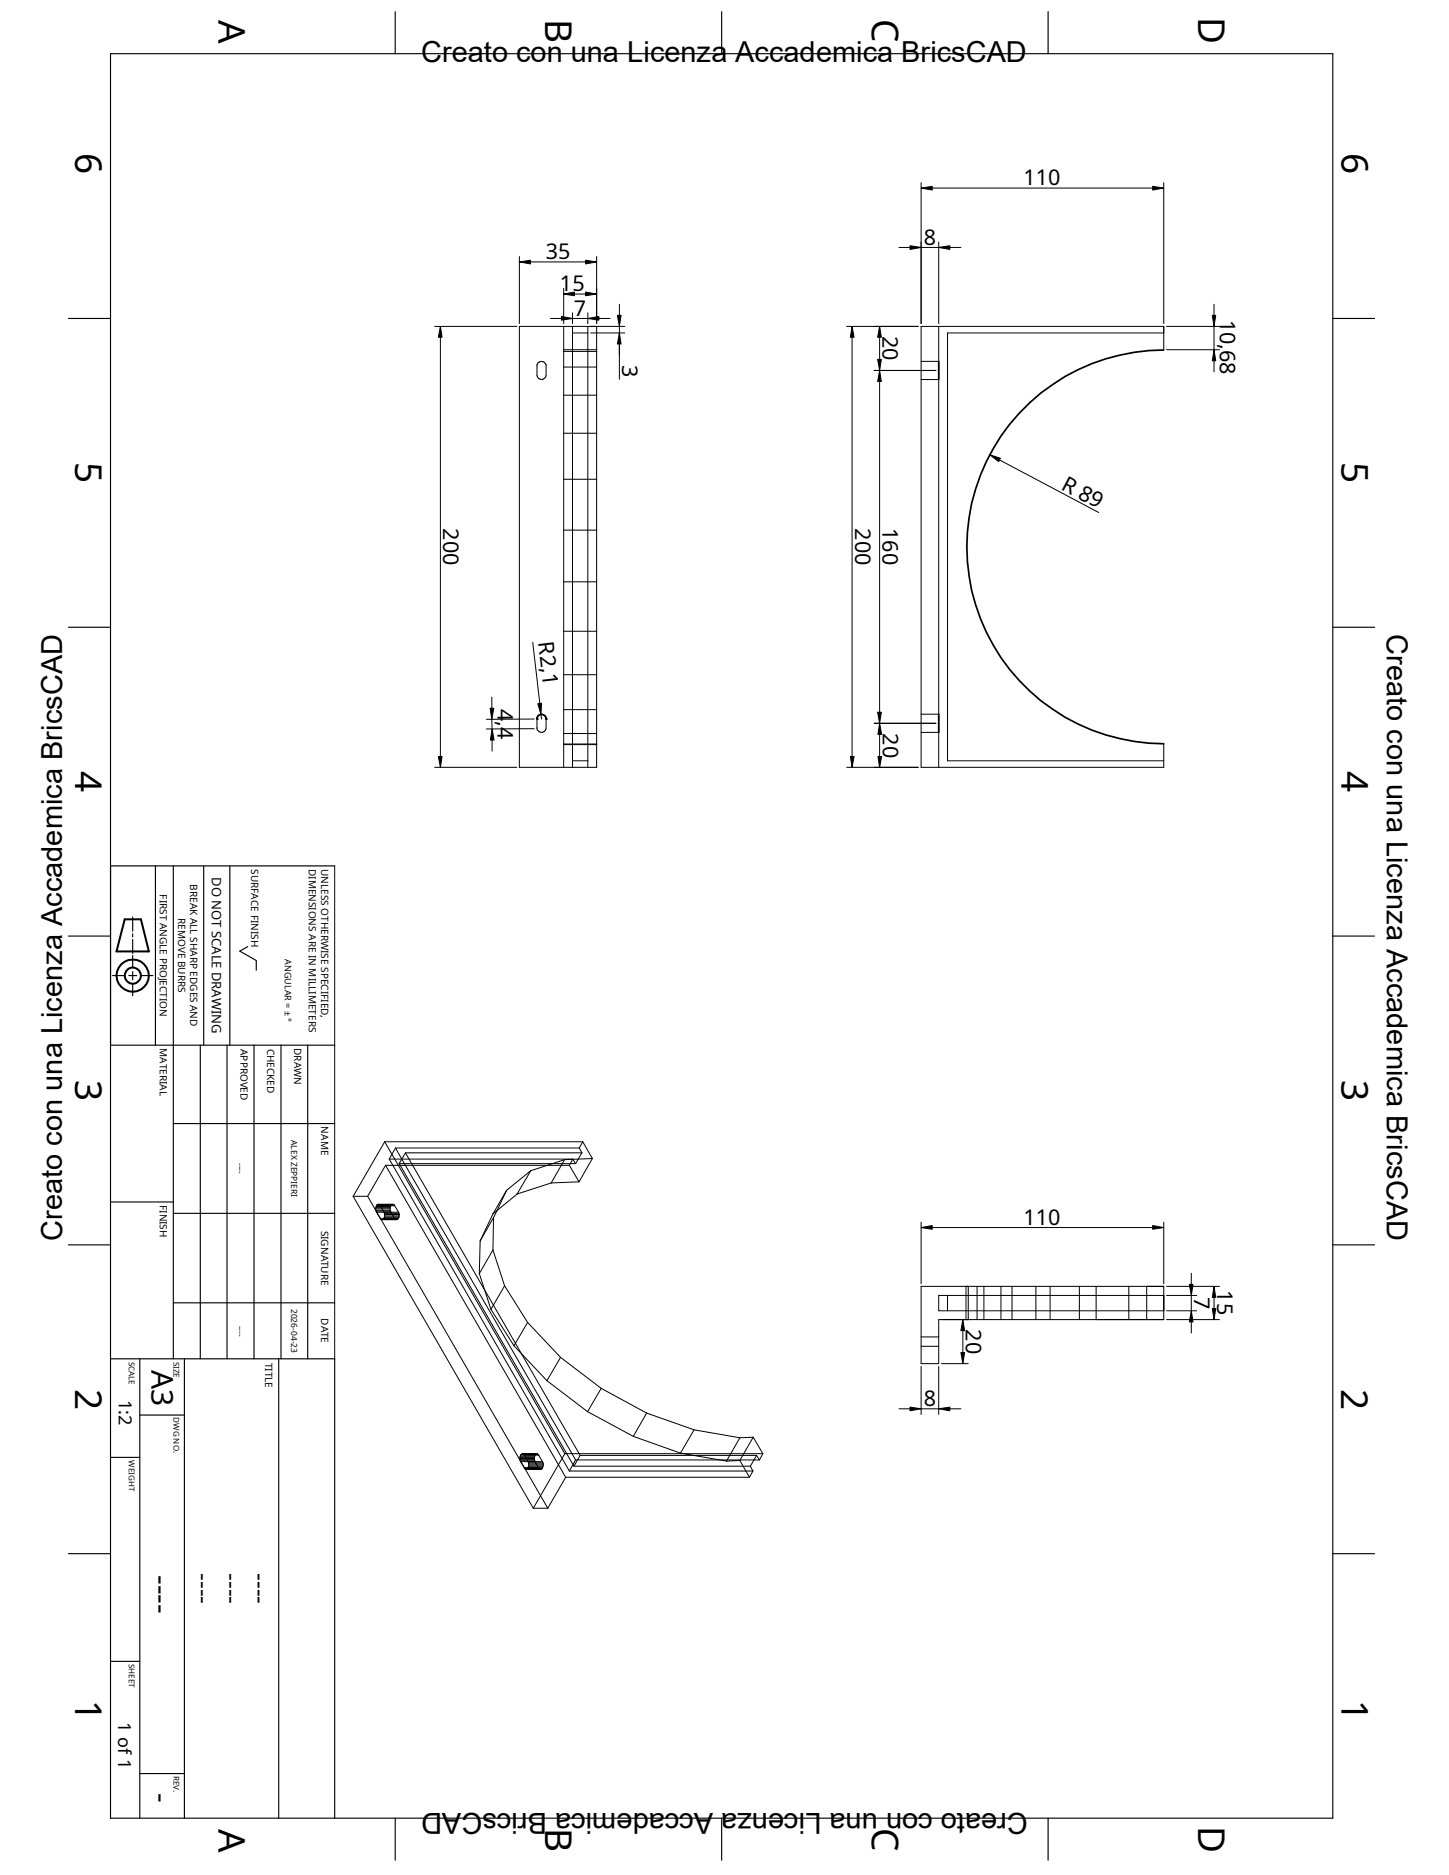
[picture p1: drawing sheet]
<svg xmlns="http://www.w3.org/2000/svg" width="216mm" height="279mm" viewBox="0 0 216 279" stroke-linecap="round" stroke-linejoin="round" font-family="sans-serif">
<g fill="none" stroke="#000" stroke-width=".15">
<path d="M77.4 38.2v10M79 39h8.2M88.9 38.2v10M133.9 36.9h1.7M137.2 27.2v21M137.2 36.9h2.7M138.9 28h32.8M139.9 36.1v12.1M141.5 36.9h1.7M173.4 27.2v21M64.8 48.6h12.2M65.6 50.2v62.5"/>
<path d="M80.2 54.1a.71 .71 0 0 1 1.2 .3v1.6a.68 .68 0 0 1-.7 .6 .68 .68 0 0 1-.7-.7v-1.5zM82 47.5h1.7M84 43v5.2M84 48.6v65.7M84 52.1h4.9M84 52.4h4.9M84 54.7h4.9M84 58.9h4.9M85.3 49.6h2.3M85.3 46.6v1.6M85.3 48.6v65.7M85.3 47.5h2.3"/>
<path d="M85.6 43.8h1.6M87.6 46.6v1.6M87.6 48.6v65.7M88 49.6h5.1M88.9 48.6v65.7h-11.5v-65.7h15.7M89.2 47.5h1.7M92.3 45.3v1.7M92.3 48.6v7.9M126.2 48.6h10.6M127 50.2v62.5M130.3 55.2h9.1M131.1 50.2v3.4"/>
<path d="M131.1 56.9v49.2M137.2 53.8h2.7M137.2 56.6h2.7M139.9 48.6v65.7M157.6 56.8h.1M173.4 49.6h-32.2v63.8h32.2M173.4 52.1v-3.5h-36.2v65.7h36.2v-3.4M173.8 48.6h7.9M173.8 52.1h7.9M180.9 45.3v1.7M180.9 48.6v3.5M180.9 53.8v1.6"/>
<path d="M84 71.4h4.9M84 64.6h4.9M84 79h4.9M144.7 75.2h.1M147.4 68h.1M148.9 68.5l14.8 7.9M151.7 61.7h.1M79.4 95.7l1 9.1M84 94.1h4.9M84 86.7h4.9M145.5 90.4h.1M64.8 114.3h12.2"/>
<path d="M73.3 107.2v1.4M73.3 103.9v1.6M73.3 110.3v1.6M79.6 107.1l-7.1 .1M79.6 108.6h-7.1M80.2 106.6l.5-.2 .6 .4 .1 .1v1.6a.68 .68 0 0 1-.7 .6 .68 .68 0 0 1-.7-.5v-1.7zM80.6 106.5l.1 .6M84 111h4.9M84 110.9h4.9M84 100.5h4.9M84 109.3h4.9M84 105.7h4.9"/>
<path d="M85.3 113.4h2.3M126.2 114.3h10.6M130.3 107.8h9.1M131.1 109.4v3.3M137.2 109.1h2.7M137.2 106.4h2.7M49.9 129v73.5M52.6 178.3l26.9 46.4M52.6 178.3h2.2M54.8 178.3l26.8 46.4M56 180h2.1M56 179.8h2.2"/>
<path d="M56 179.8v.3M56.1 179.7h2.7M56.1 179.7l-.1 .1M56.2 179.5h2.5M56.2 179.5l-.1 .2M56.3 179.5h2.3M56.3 179.5h-.1M56.4 179.5h-.1M56.4 179.5h.2l.6 1.1 .1 .4M56.4 179.5h2.1M57.3 170.1l26.9 46.5M57.3 170.1l-4.7 8.2"/>
<path d="M57.3 170.1h29.5M57.4 173.7l-2.6 4.6M57.4 173.7l26.9 46.4M57.4 173.7h27.4M58 172.7l26.8 46.5M58 172.7h27.3M58.1 180v.3M58.2 179.8l-.1 .2M58.5 179.5h.2M58.5 179.5h-.2l-.1 .3M58.7 179.5l.1 .2M58.8 179.7l.6 .9"/>
<path d="M58.9 171.1h27.4M58.9 171.1l-.9 1.6M58.9 171.1l1 1.6M59.5 173.4l26 45.1M59.5 173.4h26.3M59.9 172.7l-.4 .7M59.9 172.7l25.9 44.9M60.4 171.8l26 45.1M60.4 171.8l-.5 .9M60.4 171.8h26.3M75.5 177.4l-2 4M75.5 177.4l-2.1 3.5"/>
<path d="M77 177.9l-3.6 3M79.1 174.5l-3.6 2.9M79.1 174.5l-2.1 3.4M82.1 176.3l-5.1 1.6M84.1 172.8l-2 3.5M84.1 172.8l-5 1.7M84.8 173.7l1.5 2.4M85.3 172.7l.5 .7M85.3 172.7l-.5 1M86.3 176.1l-4.2 .2M86.3 171.1l.4 .7M86.7 171.8l-.9 1.6"/>
<path d="M86.8 170.1l-.5 1M86.8 170.1l1.5 2.5M88.3 172.6l-4.2 .2M88.3 172.6l-2 3.5M56 180.1h2.1M56 180.1v.2M56 180.3h2.1M56 180.3v.2M56 180.5h2.2M56 180.5l.1 .1M56.1 180.6h3.3M56.1 180.6l.6 1"/>
<path d="M56.7 181.6h2.6M56.7 181.6l.1 .1M56.8 181.7h2.4M57.2 181.5h2.2M57.2 181.5l-.2 .2M57.3 181.4h2.1M57.3 181.4l-.1 .1M57.3 180.8h2.1M57.3 181.2h2.2M57.3 181.2v.2M57.3 181h2.2M57.3 181v.2"/>
<path d="M58.1 180.3l.1 .2M58.2 180.5l.6 1.1 .2 .1M59.3 181.6l-.1 .1M59.4 180.6l.1 .4M59.4 181.5l-.1 .1M59.4 181.4v.1M59.5 181.2l-.1 .2M59.5 181v.2M71.4 189.8l1.8 5.3M71.5 184.9l-.1 4.9M73.2 195.1l3.4 5.4M73.4 186.3l1.8 5.3"/>
<path d="M73.4 186.3l-2 3.5M73.4 180.9l-1.9 4M73.5 181.4l-.1 4.9M73.5 181.4l-2 3.5M75.2 191.6l-2 3.5M75.2 191.6l3.4 5.5M78.6 197.1l-2 3.4M78.6 197.1l4.9 5.2M137.2 191.7h36.2v4.9h-33.5v6.6h-2.7zM137.2 182.1v9.2M137.2 199.2h2.7M138.9 182.9h32.8"/>
<path d="M141.2 193v2.3M143.5 198.3v3.2M143.9 191.7v4.9M144.3 191.7v4.9M145.6 191.7v4.9M146.6 191.7v4.9M149.1 191.7v4.9M150.8 191.7v4.9M154.3 191.7v4.9M156.5 191.7v4.9M160.8 191.7v4.9M163.3 191.7v4.9"/>
<path d="M168.2 191.7v4.9M170.9 191.7v4.9M173.4 182.1v9.2M173.4 193h-33.5v2.3h33.5M173.8 191.7h7.9M173.8 196.6h7.9M173.8 193h4.5M173.8 195.3h4.5M177.5 189.7v1.7M177.5 193v2.3M177.5 197v1.6M180.9 193.3v1.7"/>
<path d="M76.6 200.5l4.9 5.2M77.5 217.5h2.1M77.5 217.2h2.1M77.5 217.3h2.1M77.5 217.2v.3M77.5 217.5v.2M77.5 217h2.2M77.5 217.7h2.2M77.5 217.7l.1 .1M77.6 217.8h3.2M77.6 216.8h2.7M77.6 216.8l-.1 .4"/>
<path d="M77.6 217.8l.5 .9M77.6 216.7h2.6M77.6 216.7v.1M77.8 216.7h2.3M77.8 216.7h-.2M77.9 216.6l.2 .2 .7 1.3M77.9 216.6h2.1M77.9 216.6l-.1 .1M78.1 218.7h2.1M78.1 218.7v.1M78.1 218.8l.2 .1M78.1 218.8h2.2"/>
<path d="M78.3 218.9h2.1M78.6 218.9h2.1M78.6 218.9h-.2M78.7 218.8l-.1 .1M78.7 218.8h2.1M78.7 218.7h2.2M78.7 218.7v.1M78.7 218h2.2M78.8 218.3h2.1M78.8 218.1h2.1M78.8 218.5h2.1M78.8 218.1v.4"/>
<path d="M78.8 218.5l-.1 .2M79.6 217.3l.1 .4M79.7 217.7l.5 1M80 216.6l-.3 .2-.1 .5M80 216.6l.1 .1M80.1 216.7l.2 .1M80.2 218.7l.1 .1M80.3 216.8l.5 1M80.3 218.8l.1 .1M80.4 218.9h.1M80.7 218.9h-.1h-2.3M80.8 217.8l.1 .2"/>
<path d="M80.8 218.8l-.1 .1M80.9 218.7l-.1 .1M80.9 218v.1M80.9 218.1v.2M80.9 218.3v.4M81.5 205.7l6 4.7M83.5 202.3l-2 3.4M83.5 202.3l6.1 4.6M84.2 216.6h29.5M84.2 216.6l-4.7 8.1M84.8 219.2h27.4M85.5 218.5h26.3"/>
<path d="M85.8 217.6l-1 1.6M85.8 217.6h27.4M86.4 216.9l-.9 1.6M86.4 216.9h26.3M87.5 210.4l6.9 3.6M89.6 206.9l-2.1 3.5M89.6 206.9l6.8 3.7M94.4 214l7 2.5M96.4 210.6l-2 3.4M96.4 210.6l7 2.5M101.4 216.5l6.8 1.2M103.4 213.1l6.8 1.1"/>
<path d="M103.4 213.1l-2 3.4M110.2 214.2l-2 3.5M110.2 217.6l-2 .1M110.2 217.6l1.5 2.5M111.8 218.5l.4 .7M112.2 219.2l-.5 .9M112.2 214.2l-2 3.4M112.2 214.2h-2M112.2 214.2l1.5 2.4M112.7 216.9l-.9 1.6M112.7 216.9l.5 .7M113.7 216.6l-.5 1"/>
<path d="M133.9 209.9h1.7M137.2 203.6v7.2M137.2 200.6h2.7M137.2 209.9h2.7M139.9 203.6v7.2M140.3 203.2h4M141.5 209.9h1.7M79.5 224.7h2.1M84.3 220.1h27.4M84.3 220.1l-2.7 4.6"/>
</g>
<g fill="none" stroke="#000" stroke-width=".17">
<path d="M16.5 8h182.1v262.9h-182.1zM58.9 1.7v6.3M107.5 1.7v6.3M156.2 1.7v6.3M10.2 47.5h6.3M198.6 47.5h6.2M10.2 93.5h6.3M198.6 93.5h6.2M10.2 139.5h6.3M16.5 129h33.4M19.8 136.7v2.1M19.8 139.1v.5"/>
<path d="M19.8 140v2.1M23.2 129v26.7M25.8 129v73.5M30.4 129v26.7M34.2 129v26.7M198.6 139.5h6.2M16.5 155.7h33.4M16.8 145.4h1.8M19.2 145.4h1.2M19.8 142.4v1.8M19.8 144.8v1.2M19.8 146.6v1.8"/>
<path d="M21 145.4h1.8M29.8 155.7v46.8M33.8 155.7v46.8M36.9 141.1l-1.2 .6 2.5 1.4v1.5M37.8 155.7v46.8M41.9 155.7v46.8M45.8 155.7v46.8M16.5 179.1h9.3M25.8 167.4h24.1M10.2 185.5h6.3M25.8 180.8h24.1M25.8 194.1h24.1"/>
<path d="M198.6 185.5h6.2M16.5 202.5h33.4v68.4M16.5 217.2h4.3M20.8 210.9h6.7M20.8 202.5v68.4M27.5 202.5v68.4M41.5 202.5v68.4M10.2 231.5h6.3M198.6 231.5h6.2M16.5 247.6h4.3M20.8 264.3h6.7M58.9 270.9v6.3"/>
<path d="M107.5 270.9v6.3M156.2 270.9v6.3"/>
</g>
<g fill="none" stroke="#000" stroke-width=".3">
<path d="M18.6 137h2.4l1.2 4.8h-4.8z"/>
<circle cx="19.8" cy="145.4" r="2.4"/>
<circle cx="19.8" cy="145.4" r="1.21"/>
</g>
<g fill="#000" stroke="#000" stroke-width=".15">
<path d="M77.4 39l1.6-.2v.5z" fill-rule="evenodd"/>
<path d="M87.2 38.8l1.7 .2-1.7 .3z" fill-rule="evenodd"/>
<path d="M135.6 36.6l1.6 .3-1.6 .3z" fill-rule="evenodd"/>
<path d="M137.2 28l1.7-.2v.5z" fill-rule="evenodd"/>
<path d="M139.9 36.9l1.6-.3v.6z" fill-rule="evenodd"/>
<path d="M171.7 27.8l1.7 .2-1.7 .3z" fill-rule="evenodd"/>
<path d="M65.6 48.6l.3 1.6h-.6z" fill-rule="evenodd"/>
<path d="M83.7 47.2l1.6 .3-1.6 .2z" fill-rule="evenodd"/>
<path d="M84 43.8l1.6-.3v.6z" fill-rule="evenodd"/>
<path d="M87.2 43.5l1.7 .3-1.7 .3z" fill-rule="evenodd"/>
<path d="M87.6 47.5l1.6-.3v.5z" fill-rule="evenodd"/>
<path d="M92 47h.5l-.2 1.6z" fill-rule="evenodd"/>
<path d="M92.3 49.6l.2 1.7h-.5z" fill-rule="evenodd"/>
<path d="M127 48.6l.3 1.6h-.6z" fill-rule="evenodd"/>
<path d="M130.8 53.6h.5l-.2 1.6z" fill-rule="evenodd"/>
<path d="M131.1 48.6l.2 1.6h-.5z" fill-rule="evenodd"/>
<path d="M131.1 55.2l.2 1.7h-.5z" fill-rule="evenodd"/>
<path d="M180.6 47h.5l-.2 1.6z" fill-rule="evenodd"/>
<path d="M180.9 52.1l.2 1.7h-.5z" fill-rule="evenodd"/>
<path d="M147.5 67.8l1.6 .5-.3 .5z" fill-rule="evenodd"/>
<path d="M65.3 112.7h.6l-.3 1.6z" fill-rule="evenodd"/>
<path d="M73 105.5h.6l-.3 1.7z" fill-rule="evenodd"/>
<path d="M73.3 108.6l.3 1.7h-.5z" fill-rule="evenodd"/>
<path d="M80.1 104.9l.6-.1-.1 1.7z" fill-rule="evenodd"/>
<path d="M126.7 112.7h.6l-.3 1.6z" fill-rule="evenodd"/>
<path d="M130.8 106.1h.5l-.2 1.7z" fill-rule="evenodd"/>
<path d="M130.8 112.7h.6l-.3 1.6z" fill-rule="evenodd"/>
<path d="M131.1 107.8l.3 1.6h-.6z" fill-rule="evenodd"/>
<path d="M137.2 182.9l1.7-.3v.6z" fill-rule="evenodd"/>
<path d="M143.5 196.6l.2 1.7h-.5z" fill-rule="evenodd"/>
<path d="M171.7 182.6l1.7 .3-1.7 .3z" fill-rule="evenodd"/>
<path d="M177.2 191.4h.6l-.3 1.6z" fill-rule="evenodd"/>
<path d="M177.5 195.3l.3 1.7h-.6z" fill-rule="evenodd"/>
<path d="M180.6 195h.5l-.2 1.6z" fill-rule="evenodd"/>
<path d="M180.9 191.7l.2 1.6h-.5z" fill-rule="evenodd"/>
<path d="M135.6 209.7l1.6 .2-1.6 .3z" fill-rule="evenodd"/>
<path d="M139.9 209.9l1.6-.2v.5z" fill-rule="evenodd"/>
<path d="M143.2 201.5h.5l-.2 1.7z" fill-rule="evenodd"/>
</g>
<path d="M139.9 53.8v2.8M173.4 52.2a29.3 29.3 0 0 0-29.3 29.3 29.3 29.3 0 0 0 29.3 29.3M80 107.1a.68 .68 0 0 1 .7-.7 .68 .68 0 0 1 .7 .7M80 107.1h.1M81.4 107.1h.1M139.9 106.4v2.7" fill="none" stroke="#000" stroke-width=".25"/>
<g font-size="5.5">
<text x="32.6" y="3" transform="rotate(90 32.6 3)">A</text>
<text x="81.2" y="2.8" transform="rotate(90 81.2 2.8)">B</text>
<text x="129.9" y="2.9" transform="rotate(90 129.9 2.9)">C</text>
<text x="178.5" y="2.6" transform="rotate(90 178.5 2.6)">D</text>
<text x="11.2" y="22.8" transform="rotate(90 11.2 22.8)">6</text>
<text x="199.9" y="22.8" transform="rotate(90 199.9 22.8)">6</text>
<text x="11.2" y="68.9" transform="rotate(90 11.2 68.9)">5</text>
<text x="199.9" y="68.9" transform="rotate(90 199.9 68.9)">5</text>
<text x="11.2" y="114.9" transform="rotate(90 11.2 114.9)">4</text>
<text x="199.9" y="114.9" transform="rotate(90 199.9 114.9)">4</text>
<text x="11.2" y="161" transform="rotate(90 11.2 161)">3</text>
<text x="199.9" y="161" transform="rotate(90 199.9 161)">3</text>
<text x="11.2" y="206.9" transform="rotate(90 11.2 206.9)">2</text>
<text x="199.9" y="206.9" transform="rotate(90 199.9 206.9)">2</text>
<text x="11.2" y="253.3" transform="rotate(90 11.2 253.3)">1</text>
<text x="199.9" y="253.3" transform="rotate(90 199.9 253.3)">1</text>
<text x="32.6" y="272.5" transform="rotate(90 32.6 272.5)">A</text>
<text x="81.2" y="272.4" transform="rotate(90 81.2 272.4)">B</text>
<text x="129.9" y="272.4" transform="rotate(90 129.9 272.4)">C</text>
<text x="178.5" y="272.1" transform="rotate(90 178.5 272.1)">D</text>
</g>
<g font-size="4.5">
<text x="22.6" y="204.1" transform="rotate(90 22.6 204.1)">A3</text>
<text x="22.6" y="234.7" transform="rotate(90 22.6 234.7)">----</text>
<text x="22.6" y="267.3" transform="rotate(90 22.6 267.3)">-</text>
</g>
<g font-size="4.3">
<text x="62.7" y="9.2">Creato con una Licenza Accademica BricsCAD</text>
<text x="206.6" y="94.5" transform="rotate(90 206.6 94.5)">Creato con una Licenza Accademica BricsCAD</text>
<text x="9.3" y="184.9" transform="rotate(-90 9.3 184.9)">Creato con una Licenza Accademica BricsCAD</text>
<text x="153.2" y="270.2" transform="rotate(-180 153.2 270.2)">Creato con una Licenza Accademica BricsCAD</text>
</g>
<g font-size="3.6">
<text x="29.1" y="234.4" transform="rotate(90 29.1 234.4)">----</text>
<text x="33.4" y="234.4" transform="rotate(90 33.4 234.4)">----</text>
<text x="37.5" y="234.4" transform="rotate(90 37.5 234.4)">----</text>
</g>
<g font-size="3.2">
<text x="152.5" y="27.6">110</text>
<text x="81.3" y="38.6">35</text>
<text x="137.6" y="36.4">8</text>
<text x="83.4" y="43.3">15</text>
<text x="85.5" y="47">7</text>
<text x="181.7" y="47.6" transform="rotate(90 181.7 47.6)">10,68</text>
<text x="131.5" y="50.1" transform="rotate(90 131.5 50.1)">20</text>
<text x="92.7" y="54.4" transform="rotate(90 92.7 54.4)">3</text>
<text x="157.9" y="72.8" transform="rotate(28 157.9 72.8)">R 89</text>
<text x="66" y="78.7" transform="rotate(90 66 78.7)">200</text>
<text x="127.4" y="78.7" transform="rotate(90 127.4 78.7)">200</text>
<text x="131.5" y="78.7" transform="rotate(90 131.5 78.7)">160</text>
<text x="80.2" y="95.7" transform="rotate(83 80.2 95.7)">R2,1</text>
<text x="74.1" y="105.6" transform="rotate(89 74.1 105.6)">4,4</text>
<text x="131.5" y="109.3" transform="rotate(90 131.5 109.3)">20</text>
<text x="152.5" y="182.5">110</text>
<text x="177.9" y="193.3" transform="rotate(90 177.9 193.3)">7</text>
<text x="181.4" y="192.3" transform="rotate(90 181.4 192.3)">15</text>
<text x="143.9" y="198.1" transform="rotate(90 143.9 198.1)">20</text>
<text x="137.6" y="209.5">8</text>
</g>
<g font-size="2.7">
<text x="17.7" y="208.6" transform="rotate(90 17.7 208.6)">1:2</text>
<text x="17.6" y="256.6" transform="rotate(90 17.6 256.6)">1 of 1</text>
</g>
<text font-size="1.9" x="31.6" y="130.7" transform="rotate(90 31.6 130.7)">DO NOT SCALE DRAWING</text>
<g font-size="1.5">
<text x="28.3" y="131.7" transform="rotate(90 28.3 131.7)">BREAK ALL SHARP EDGES AND</text>
<text x="37.4" y="129.5" transform="rotate(90 37.4 129.5)">SURFACE FINISH</text>
<text x="46" y="129.5" transform="rotate(90 46 129.5)">DIMENSIONS ARE IN MILLIMETERS</text>
<text x="47.8" y="129.5" transform="rotate(90 47.8 129.5)">UNLESS OTHERWISE SPECIFIED,</text>
<text x="23.8" y="133.3" transform="rotate(90 23.8 133.3)">FIRST ANGLE PROJECTION</text>
<text x="26.5" y="136.8" transform="rotate(90 26.5 136.8)">REMOVE BURRS</text>
<text x="23.8" y="156.2" transform="rotate(90 23.8 156.2)">MATERIAL</text>
<text x="35.8" y="156.3" transform="rotate(90 35.8 156.3)">APPROVED</text>
<text x="39.8" y="156.3" transform="rotate(90 39.8 156.3)">CHECKED</text>
<text x="43.8" y="156.2" transform="rotate(90 43.8 156.2)">DRAWN</text>
<text x="47.8" y="167.9" transform="rotate(90 47.8 167.9)">NAME</text>
<text x="23.8" y="179.6" transform="rotate(90 23.8 179.6)">FINISH</text>
<text x="47.8" y="183.4" transform="rotate(90 47.8 183.4)">SIGNATURE</text>
<text x="47.8" y="196.4" transform="rotate(90 47.8 196.4)">DATE</text>
<text x="39.5" y="203.1" transform="rotate(90 39.5 203.1)">TITLE</text>
</g>
<g font-size="1.3">
<text x="42.4" y="142.9" transform="rotate(90 42.4 142.9)">ANGULAR = ± °</text>
<text x="35.4" y="173.3" transform="rotate(90 35.4 173.3)">----</text>
<text x="43.4" y="169.9" transform="rotate(90 43.4 169.9)">ALEX ZEPPIERI</text>
<text x="35.4" y="197.5" transform="rotate(90 35.4 197.5)">----</text>
<text x="43.4" y="195.1" transform="rotate(90 43.4 195.1)">2026-04-23</text>
</g>
<g font-size="1.2">
<text x="19.2" y="202.9" transform="rotate(90 19.2 202.9)">SCALE</text>
<text x="25.9" y="202.9" transform="rotate(90 25.9 202.9)">SIZE</text>
<text x="25.9" y="211.2" transform="rotate(90 25.9 211.2)">DWG NO.</text>
<text x="19.2" y="217.6" transform="rotate(90 19.2 217.6)">WEIGHT</text>
<text x="19.2" y="248" transform="rotate(90 19.2 248)">SHEET</text>
<text x="25.9" y="264.6" transform="rotate(90 25.9 264.6)">REV.</text>
</g>
</svg>
